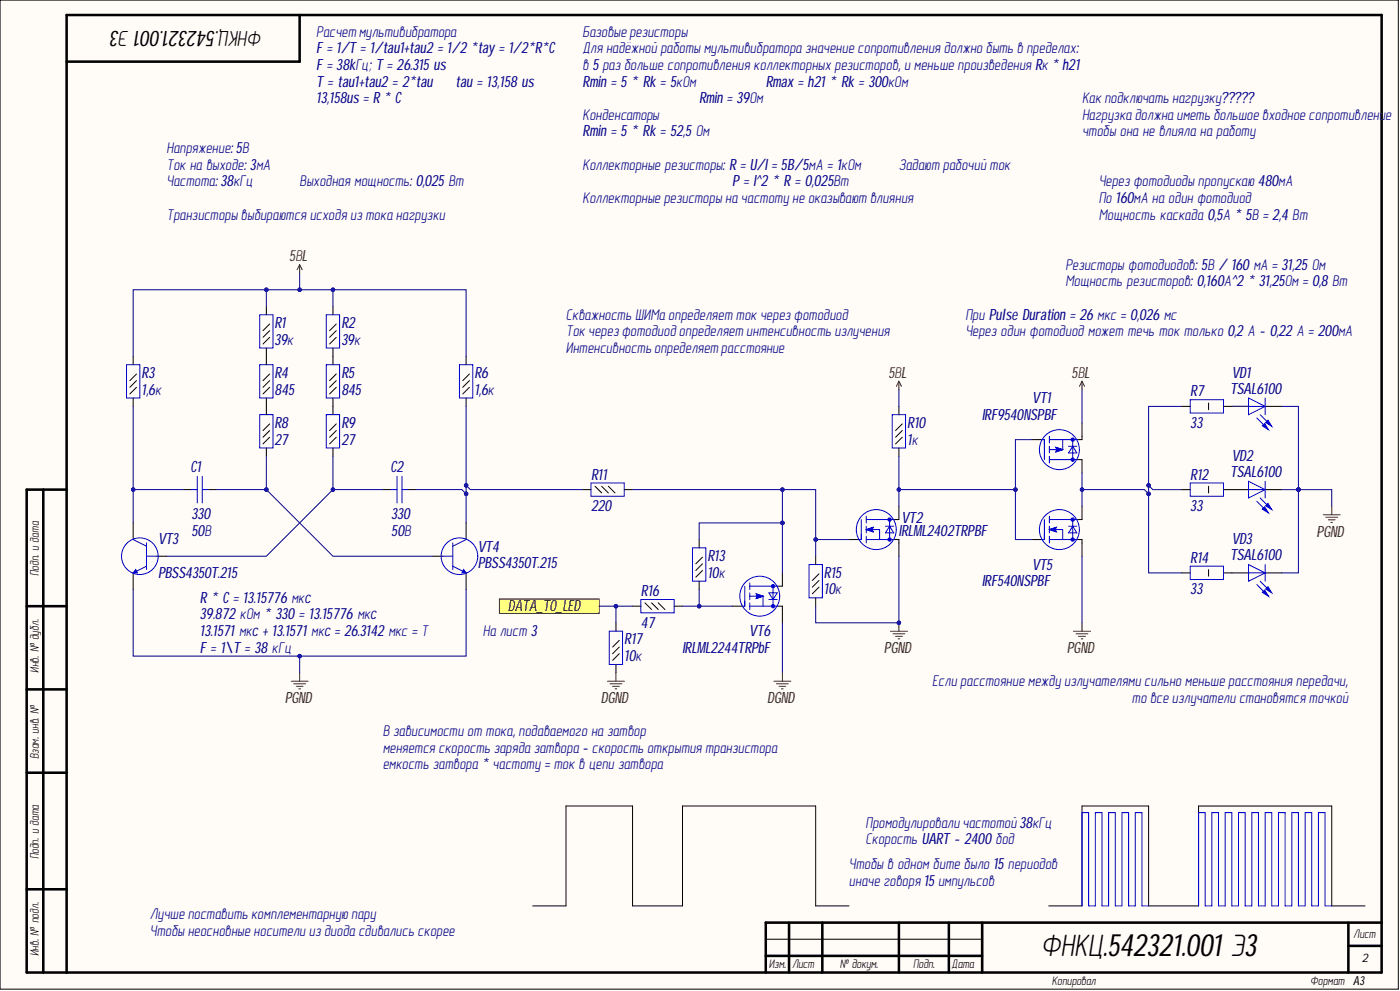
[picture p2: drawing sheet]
<svg xmlns="http://www.w3.org/2000/svg" width="420mm" height="297mm" viewBox="0 0 420 297" stroke-linecap="round" stroke-linejoin="round" font-family="sans-serif">
<path d="M0 0h419.3v296.5h-419.3z" fill-rule="evenodd" fill="#fffcf8"/>
<path d="M0 0h419.3v296.5h-419.3z" fill="none" stroke="#000" stroke-width=".3"/>
<path d="M0 0h419.3v296.5h-419.3z" fill-rule="evenodd" fill="#fffcf8"/>
<path d="M0 0h419.3v296.5h-419.3zM369.4 121.8h5M379.4 121.8h5M229.6 281.5h64.9" fill="none" stroke="#000" stroke-width=".3"/>
<g fill="none" stroke="#000" stroke-width=".76">
<path d="M20 4.5h394.3v287h-406.3v-144.7l12-.1M20 4.5v287M89.9 4.5v14h-69.9M13 146.8v144.7M8 181.7h12M8 206.6h12M8 231.6h12M8 266.5h12M236.6 276.5v15M246.6 276.5v15M269.5 276.5v15M284.5 276.5v15"/>
<path d="M294.5 276.5v15M404.3 276.5v15M414.3 276.5h-184.7v15M229.6 286.5h64.9M404.3 283.5h10"/>
</g>
<path d="M396.8 154.3h5.1M397.6 155h3.5M398.3 155.8h2.1M399.1 156.6h.5M399.3 151.8v2.5" fill="none" stroke="#800000" stroke-width=".3"/>
<path d="M374.4 119.3l5 2.5-5 2.5zM379.4 119.3v5M374.4 121.8h5M376.9 125.3l2 2" fill="none" stroke="#00f" stroke-width=".3"/>
<path d="M378.5 127.6l.7-.7 1.2 1.9z" fill="#00f"/>
<path d="M377.9 124.3l2 2M378.5 127.6l.7-.7 1.2 1.9z" fill="none" stroke="#00f" stroke-width=".3"/>
<path d="M380.2 125.9l1.2 1.9-1.9-1.1z" fill="#00f"/>
<path d="M380.2 125.9l1.2 1.9-1.9-1.1zM374.4 169.2l5 2.5-5 2.5zM374.4 171.7h5M376.9 175.2l2 2M379.4 169.2v5" fill="none" stroke="#00f" stroke-width=".3"/>
<path d="M369.4 171.7h5M379.4 171.7h5" fill="none" stroke="#000" stroke-width=".3"/>
<path d="M378.5 177.6l.7-.7 1.2 1.8z" fill="#00f"/>
<path d="M377.9 174.2l2 2M378.5 177.6l.7-.7 1.2 1.8z" fill="none" stroke="#00f" stroke-width=".3"/>
<path d="M379.5 176.6l.7-.7 1.2 1.8z" fill="#00f"/>
<path d="M374.4 144.3l5 2.5-5 2.5zM374.4 146.8h5M376.9 150.3l2 2M379.4 144.3v5M379.5 176.6l.7-.7 1.2 1.8z" fill="none" stroke="#00f" stroke-width=".3"/>
<path d="M369.4 146.8h5M379.4 146.8h5" fill="none" stroke="#000" stroke-width=".3"/>
<path d="M378.5 152.6l.7-.7 1.2 1.8z" fill="#00f"/>
<path d="M377.9 149.3l2 1.9M378.5 152.6l.7-.7 1.2 1.8z" fill="none" stroke="#00f" stroke-width=".3"/>
<path d="M379.5 151.6l.7-.7 1.2 1.8z" fill="#00f"/>
<path d="M379.5 151.6l.7-.7 1.2 1.8z" fill="none" stroke="#00f" stroke-width=".3"/>
<path d="M149.7 179.5h30v4.3h-30z" fill-rule="evenodd" fill="#ffff80"/>
<g fill="none" stroke="#800000" stroke-width=".3">
<path d="M89.9 79.3l-.8 1.5M89.9 79.3l.7 1.5M89.9 79.3v2.6M149.7 179.5h30v4.3h-30zM267 189.2h5.1M267.8 190h3.5M268.5 190.7h2.1M269.3 191.5h.5M269.5 186.7v2.5M87.3 204.2h5.1M88.1 205h3.5M88.8 205.7h2.1"/>
<path d="M89.6 206.5h.5M89.9 201.7v2.5"/>
</g>
<circle cx="269.5" cy="186.7" r=".51" fill="#000080"/>
<circle cx="269.5" cy="186.7" r=".51" fill="none" stroke="#000080" stroke-width=".3"/>
<path d="M159.7 271.5h10v-29.9h20v29.9h15v-29.9h39.9v29.9h10M314.5 271.5h10v-29.9h19.9v29.9h15v-29.9h39.9v29.9h10" fill="none" stroke="#000" stroke-width=".3"/>
<path d="M324.5 271.5v-27.9h1.9v27.9h2v-27.9h2v27.9h2v-27.9h2v27.9h2v-27.9h2v27.9h2v-27.9h2v27.9h2M359.4 271.5v-27.9h2v27.9h2v-27.9h2v27.9h2v-27.9h2v27.9h2v-27.9h2v27.9h2v-27.9h2v27.9h2v-27.9h2v27.9h2v-27.9h1.9v27.9h2.1v-27.9h1.9v27.9h2.1v-27.9h1.9v27.9h2v-27.9h2v27.9h2" fill="none" stroke="#00f" stroke-width=".3"/>
<path d="M43.9 162.7v8M43.9 169.7l-4 2" fill="none" stroke="#0000bf" stroke-width=".3"/>
<path d="M40.7 170.7l.5 1h-1.3z" fill="#0000bf"/>
<path d="M39.9 161.7l4 2M40.7 170.7l.5 1h-1.3zM43.9 166.7h3M135.8 162.7v8M135.8 169.7l4 2" fill="none" stroke="#0000bf" stroke-width=".3"/>
<path d="M39.9 156.7v5M39.9 171.7v5M46.9 166.7h3" fill="none" stroke="#000" stroke-width=".3"/>
<circle cx="41.9" cy="166.7" r="5.5" fill="none" stroke="#00f" stroke-width=".3"/>
<path d="M139 170.7l.8 1h-1.3z" fill="#0000bf"/>
<path d="M132.8 166.7h3M139 170.7l.8 1h-1.3zM139.8 161.7l-4 2" fill="none" stroke="#0000bf" stroke-width=".3"/>
<path d="M139.8 156.7v5M129.8 166.7h3M139.8 171.7v5M234.6 171.7v4h-1.5M219.6 181.7h3M233.1 181.7h1.5v5" fill="none" stroke="#000" stroke-width=".3"/>
<g fill="none" stroke="#00f" stroke-width=".3">
<path d="M223.3 175.7v6h-.7M224.8 175.7h8.3M224.8 174.7v2M224.8 177.7v2M228.8 178.7v3M230.6 179.7h2.5M230.6 177.7h2.5l-1.3 2zM231.8 175.7v3.9M231.8 179.7v2M224.8 181.7h8.3M224.8 180.7v2"/>
<circle cx="137.8" cy="166.7" r="5.5"/>
<circle cx="227.8" cy="178.7" r="6"/>
</g>
<circle cx="231.8" cy="175.7" r=".5" fill="#00f"/>
<circle cx="231.8" cy="175.7" r=".5" fill="none" stroke="#00f" stroke-width=".3"/>
<circle cx="231.8" cy="181.7" r=".5" fill="#00f"/>
<g fill="none" stroke="#00f" stroke-width=".3">
<path d="M224.8 178.7h4M226.8 178l2 .7M228.8 178.7l-2 .7"/>
<circle cx="231.8" cy="181.7" r=".5"/>
</g>
<path d="M226.7 178l2.1 .7-2.1 .7 .2-.4z" fill-rule="evenodd" fill="#00f"/>
<g fill="none" stroke="#00f" stroke-width=".3">
<path d="M312.5 131.8h.7v6M314.7 131.8h8.3M314.7 137.8h8.3M314.7 130.8v2M314.7 133.8v2M314.7 136.8v2M318.7 131.8v3M320.4 133.8h2.5M321.7 133.8l1.2 2h-2.5zM321.7 131.8v2M321.7 133.9v3.9M226.7 178l2.1 .7-2.1 .7 .2-.4z"/>
<circle cx="317.7" cy="134.8" r="6"/>
</g>
<g fill="none" stroke="#800000" stroke-width=".3">
<path d="M269.5 114.3l-.7 1.5M269.5 114.3l.8 1.5M269.5 114.3v2.5M321.9 189.2h5.1M322.7 190h3.5M323.4 190.7h2.1M324.2 191.5h.5M324.5 186.7v2.5M182.2 204.2h5M182.9 205h3.6M183.7 205.7h2M184.4 206.5h.6"/>
<path d="M184.7 201.7v2.5"/>
</g>
<path d="M309.5 131.8h3M323 137.8h1.5v4M324.5 126.8v5h-1.5" fill="none" stroke="#000" stroke-width=".3"/>
<circle cx="321.7" cy="137.8" r=".5" fill="#00f"/>
<circle cx="321.7" cy="137.8" r=".5" fill="none" stroke="#00f" stroke-width=".3"/>
<circle cx="321.7" cy="131.8" r=".5" fill="#00f"/>
<g fill="none" stroke="#00f" stroke-width=".3">
<path d="M314.7 134.8h4M316.6 134.1l2.1 .7M318.7 134.8l-2.1 .7"/>
<circle cx="321.7" cy="131.8" r=".5"/>
</g>
<path d="M316.6 134.1l2.1 .7-2.1 .7 .2-.4z" fill-rule="evenodd" fill="#00f"/>
<g fill="none" stroke="#00f" stroke-width=".3">
<path d="M316.6 134.1l2.1 .7-2.1 .7 .2-.4zM313.2 155.7v6M314.7 155.7h8.3M314.7 158.7h4v3M314.7 158.7l2 .7M314.7 154.7v2M314.7 157.7v2M316.7 158.1l-2 .6M320.4 157.7h2.5M321.7 157.7l1.2 2h-2.5zM321.7 155.7v2M321.7 159.7v2"/>
<path d="M314.7 161.7h8.3M314.7 160.7v2"/>
<circle cx="317.7" cy="158.7" r="6"/>
</g>
<path d="M324.5 151.7v4h-1.5M309.5 161.7h3M323 161.7h1.5v5" fill="none" stroke="#000" stroke-width=".3"/>
<path d="M314.7 158.7l2.1-.7-.2 .4 .2 1z" fill-rule="evenodd" fill="#00f"/>
<path d="M314.7 158.7l2.1-.7-.2 .4 .2 1zM321.7 157.8v2M312.5 161.7h.7" fill="none" stroke="#00f" stroke-width=".3"/>
<circle cx="321.7" cy="155.7" r=".5" fill="#00f"/>
<circle cx="321.7" cy="155.7" r=".5" fill="none" stroke="#00f" stroke-width=".3"/>
<circle cx="321.7" cy="161.7" r=".5" fill="#00f"/>
<g fill="none" stroke="#00f" stroke-width=".3">
<path d="M258.3 155.7v6M259.8 155.7h8.3M259.8 158.7h4v3M259.8 158.7l2 .7M259.8 154.7v2M259.8 157.7v2M261.8 158.1l-2 .6M265.5 157.7h2.5M266.8 157.7l1.2 2h-2.5zM266.8 155.7v2M266.8 159.7v2M259.8 161.7h8.3"/>
<path d="M259.8 160.7v2"/>
<circle cx="262.8" cy="158.7" r="6"/>
<circle cx="321.7" cy="161.7" r=".5"/>
</g>
<path d="M324.5 114.3l-.8 1.5M324.5 114.3l.7 1.5M324.5 114.3v2.5" fill="none" stroke="#800000" stroke-width=".3"/>
<path d="M269.5 151.7v4h-1.4M254.6 161.7h3M268.1 161.7h1.4v5" fill="none" stroke="#000" stroke-width=".3"/>
<path d="M259.8 158.7l2.1-.7-.2 .4 .2 1z" fill-rule="evenodd" fill="#00f"/>
<path d="M259.8 158.7l2.1-.7-.2 .4 .2 1zM266.8 157.8v2M257.6 161.7h.7" fill="none" stroke="#00f" stroke-width=".3"/>
<circle cx="266.8" cy="155.7" r=".5" fill="#00f"/>
<circle cx="266.8" cy="155.7" r=".5" fill="none" stroke="#00f" stroke-width=".3"/>
<circle cx="266.8" cy="161.7" r=".5" fill="#00f"/>
<g fill="none" stroke="#00f" stroke-width=".3">
<path d="M77.9 94.3h4v10h-4zM97.8 94.3h4v10h-4zM37.9 109.3h4v10h-4zM77.9 109.3h4v10h-4zM97.8 109.3h4v10h-4zM137.8 109.3h4v10h-4zM77.9 124.3h4v10h-4zM97.8 124.3h4v10h-4zM267.5 124.3h4v10h-4zM57.4 146.7h1.8M59.2 142.8v7.9M60.7 142.8v7.9"/>
<path d="M60.7 146.7h1.7M117.3 146.7h1.8M119.1 142.8v7.9M120.5 146.7h1.8M120.5 142.8v7.9M177.2 144.8h10v4h-10zM192.2 179.7h10v4h-10zM207.7 164.2h3.9v10h-3.9zM242.6 169.2h4v10h-4zM182.7 189.2h4v10h-4z"/>
<circle cx="266.8" cy="161.7" r=".5"/>
</g>
<g fill="none" stroke="#000" stroke-width=".3">
<path d="M79.9 91.8v2.5M80.9 99.1l-2 2M80.9 97.1l-2 2M99.8 91.8v2.5M100.8 99.1l-2 2M100.8 97.1l-2 2M39.9 106.8v2.5M39.9 119.3v2.5M40.9 116.1l-2 2M40.9 114.1l-2 2M40.9 112.1l-2 2M79.9 104.3v5"/>
<path d="M79.9 119.3v5M80.9 101.1l-2 2M80.9 116.1l-2 2M80.9 114.1l-2 2M80.9 112.1l-2 2M99.8 104.3v5M99.8 119.3v5M100.8 101.1l-2 2M100.8 116.1l-2 2M100.8 114.1l-2 2M100.8 112.1l-2 2M139.8 106.8v2.5"/>
<path d="M139.8 119.3v2.5M140.8 116.1l-2 2M140.8 114.1l-2 2M140.8 112.1l-2 2M79.9 134.3v2.5M80.9 131.1l-2 2M80.9 129.1l-2 2M80.9 127.1l-2 2M99.8 134.3v2.5M100.8 131.1l-2 2M100.8 129.1l-2 2M100.8 127.1l-2 2"/>
<path d="M269.5 121.8v2.5M269.5 134.3v2.5M270.5 131.1l-1.9 2M270.5 129.1l-1.9 2M270.5 127.1l-1.9 2M54.9 146.7h2.5M62.4 146.7h2.5M114.8 146.7h2.5M122.3 146.7h2.5M174.7 146.8h2.5M178.4 145.8l2 1.9M180.4 145.8l2 1.9"/>
<path d="M182.4 145.8l2 1.9M187.2 146.8h2.5M209.7 161.7v2.5M209.7 174.2v2.5M210.6 171l-2 2M210.6 169l-2 2M210.6 167l-2 2M244.6 166.7v2.5M244.6 179.2v2.5M245.6 176l-2 2M245.6 174l-2 2M245.6 172l-2 2"/>
<path d="M184.7 186.7v2.5M184.7 199.2v2.5M185.7 195.9l-2 2M185.7 193.9l-2 2M185.7 192l-2 1.9M189.7 181.7h2.5M193.4 180.7l2 2M195.4 180.7l2 2M197.4 180.7l2 2M202.2 181.7h2.5"/>
</g>
<path d="M369.4 121.8h5M384.4 146.8h4.9" fill="none" stroke="#000080" stroke-width=".3"/>
<circle cx="389.3" cy="146.8" r=".51" fill="#000080"/>
<g fill="none" stroke="#000080" stroke-width=".3">
<path d="M389.3 146.8v24.9h-4.9"/>
<circle cx="389.3" cy="146.8" r=".51"/>
</g>
<circle cx="389.3" cy="146.8" r=".51" fill="#000080"/>
<g fill="none" stroke="#000080" stroke-width=".3">
<path d="M384.4 121.8h4.9v25"/>
<circle cx="389.3" cy="146.8" r=".51"/>
</g>
<circle cx="389.3" cy="146.8" r=".51" fill="#000080"/>
<g fill="none" stroke="#000080" stroke-width=".3">
<path d="M389.3 146.8h10v5"/>
<circle cx="389.3" cy="146.8" r=".51"/>
</g>
<circle cx="389.3" cy="146.8" r=".51" fill="#000080"/>
<circle cx="389.3" cy="146.8" r=".51" fill="none" stroke="#000080" stroke-width=".3"/>
<circle cx="389.3" cy="146.8" r=".51" fill="#000080"/>
<g fill="none" stroke="#000080" stroke-width=".3">
<path d="M79.9 86.9v4.9"/>
<circle cx="389.3" cy="146.8" r=".51"/>
</g>
<circle cx="79.9" cy="86.9" r=".51" fill="#000080"/>
<g fill="none" stroke="#000080" stroke-width=".3">
<path d="M99.8 86.9v4.9"/>
<circle cx="79.9" cy="86.9" r=".51"/>
</g>
<circle cx="99.8" cy="86.9" r=".51" fill="#000080"/>
<g fill="none" stroke="#000080" stroke-width=".3">
<path d="M39.9 146.7h15"/>
<circle cx="99.8" cy="86.9" r=".51"/>
</g>
<circle cx="39.9" cy="146.7" r=".51" fill="#000080"/>
<g fill="none" stroke="#000080" stroke-width=".3">
<path d="M89.9 196.7v5"/>
<circle cx="39.9" cy="146.7" r=".51"/>
</g>
<circle cx="89.9" cy="196.7" r=".51" fill="#000080"/>
<g fill="none" stroke="#000080" stroke-width=".3">
<path d="M64.9 146.7h15l19.9 20h30"/>
<circle cx="89.9" cy="196.7" r=".51"/>
</g>
<circle cx="79.9" cy="146.7" r=".51" fill="#000080"/>
<g fill="none" stroke="#000080" stroke-width=".3">
<path d="M114.8 146.7h-15l-19.9 20h-30"/>
<circle cx="79.9" cy="146.7" r=".51"/>
</g>
<circle cx="99.8" cy="146.7" r=".51" fill="#000080"/>
<g fill="none" stroke="#000080" stroke-width=".3">
<path d="M99.8 136.8v9.9"/>
<circle cx="99.8" cy="146.7" r=".51"/>
</g>
<circle cx="99.8" cy="146.7" r=".51" fill="#000080"/>
<g fill="none" stroke="#000080" stroke-width=".3">
<path d="M39.9 176.7v20h99.9v-20"/>
<circle cx="99.8" cy="146.7" r=".51"/>
</g>
<circle cx="89.9" cy="196.7" r=".51" fill="#000080"/>
<g fill="none" stroke="#000080" stroke-width=".3">
<path d="M79.9 136.8v9.9"/>
<circle cx="89.9" cy="196.7" r=".51"/>
</g>
<circle cx="79.9" cy="146.7" r=".51" fill="#000080"/>
<g fill="none" stroke="#000080" stroke-width=".3">
<path d="M39.9 121.8v34.9"/>
<circle cx="79.9" cy="146.7" r=".51"/>
</g>
<circle cx="39.9" cy="146.7" r=".51" fill="#000080"/>
<g fill="none" stroke="#000080" stroke-width=".3">
<path d="M89.9 81.9v5h-50v19.9"/>
<circle cx="39.9" cy="146.7" r=".51"/>
</g>
<circle cx="89.9" cy="86.9" r=".51" fill="#000080"/>
<circle cx="89.9" cy="86.9" r=".51" fill="none" stroke="#000080" stroke-width=".3"/>
<circle cx="79.9" cy="86.9" r=".51" fill="#000080"/>
<g fill="none" stroke="#000080" stroke-width=".3">
<path d="M89.9 86.9h49.9v19.9"/>
<circle cx="79.9" cy="86.9" r=".51"/>
</g>
<circle cx="89.9" cy="86.9" r=".51" fill="#000080"/>
<circle cx="89.9" cy="86.9" r=".51" fill="none" stroke="#000080" stroke-width=".3"/>
<circle cx="99.8" cy="86.9" r=".51" fill="#000080"/>
<g fill="none" stroke="#000080" stroke-width=".3">
<path d="M124.8 146.7h13.7l1.3 1.3"/>
<circle cx="99.8" cy="86.9" r=".51"/>
</g>
<circle cx="139.8" cy="148" r=".51" fill="#000080"/>
<g fill="none" stroke="#000080" stroke-width=".3">
<path d="M344.4 145.5l1.3 1.3h8.7"/>
<circle cx="139.8" cy="148" r=".51"/>
</g>
<circle cx="344.4" cy="145.5" r=".51" fill="#000080"/>
<g fill="none" stroke="#000080" stroke-width=".3">
<path d="M179.7 181.7h10"/>
<circle cx="344.4" cy="145.5" r=".51"/>
</g>
<circle cx="184.7" cy="181.7" r=".51" fill="#000080"/>
<g fill="none" stroke="#000080" stroke-width=".3">
<path d="M139.8 121.8v34.9"/>
<circle cx="184.7" cy="181.7" r=".51"/>
</g>
<circle cx="139.8" cy="145.5" r=".51" fill="#000080"/>
<circle cx="139.8" cy="145.5" r=".51" fill="none" stroke="#000080" stroke-width=".3"/>
<circle cx="139.8" cy="148" r=".51" fill="#000080"/>
<g fill="none" stroke="#000080" stroke-width=".3">
<path d="M139.8 145.5l1.2 1.3h33.7"/>
<circle cx="139.8" cy="148" r=".51"/>
</g>
<circle cx="139.8" cy="145.5" r=".51" fill="#000080"/>
<g fill="none" stroke="#000080" stroke-width=".3">
<path d="M234.6 156.7h-24.9v5M234.6 186.7v15"/>
<circle cx="139.8" cy="145.5" r=".51"/>
</g>
<circle cx="234.6" cy="156.7" r=".51" fill="#000080"/>
<g fill="none" stroke="#000080" stroke-width=".3">
<path d="M204.7 181.7h5"/>
<circle cx="234.6" cy="156.7" r=".51"/>
</g>
<circle cx="209.7" cy="181.7" r=".51" fill="#000080"/>
<g fill="none" stroke="#000080" stroke-width=".3">
<path d="M209.7 176.7v5h9.9"/>
<circle cx="209.7" cy="181.7" r=".51"/>
</g>
<circle cx="209.7" cy="181.7" r=".51" fill="#000080"/>
<g fill="none" stroke="#000080" stroke-width=".3">
<path d="M184.7 181.7v5"/>
<circle cx="209.7" cy="181.7" r=".51"/>
</g>
<circle cx="184.7" cy="181.7" r=".51" fill="#000080"/>
<g fill="none" stroke="#000080" stroke-width=".3">
<path d="M324.5 116.8v10M324.5 141.8v9.9M324.5 166.7v20"/>
<circle cx="184.7" cy="181.7" r=".51"/>
</g>
<circle cx="324.5" cy="146.8" r=".51" fill="#000080"/>
<g fill="none" stroke="#000080" stroke-width=".3">
<path d="M309.5 131.8h-5v29.9h5"/>
<circle cx="324.5" cy="146.8" r=".51"/>
</g>
<circle cx="304.5" cy="146.8" r=".51" fill="#000080"/>
<g fill="none" stroke="#000080" stroke-width=".3">
<path d="M354.4 121.8h-10v49.9h10"/>
<circle cx="304.5" cy="146.8" r=".51"/>
</g>
<circle cx="344.4" cy="145.5" r=".51" fill="#000080"/>
<circle cx="344.4" cy="145.5" r=".51" fill="none" stroke="#000080" stroke-width=".3"/>
<circle cx="344.4" cy="148" r=".51" fill="#000080"/>
<g fill="none" stroke="#000080" stroke-width=".3">
<path d="M324.5 146.8h18.7l1.2 1.2"/>
<circle cx="344.4" cy="148" r=".51"/>
</g>
<circle cx="344.4" cy="148" r=".51" fill="#000080"/>
<circle cx="344.4" cy="148" r=".51" fill="none" stroke="#000080" stroke-width=".3"/>
<circle cx="324.5" cy="146.8" r=".51" fill="#000080"/>
<g fill="none" stroke="#000080" stroke-width=".3">
<path d="M269.5 146.8h35"/>
<circle cx="324.5" cy="146.8" r=".51"/>
</g>
<circle cx="304.5" cy="146.8" r=".51" fill="#000080"/>
<circle cx="304.5" cy="146.8" r=".51" fill="none" stroke="#000080" stroke-width=".3"/>
<circle cx="269.5" cy="146.8" r=".51" fill="#000080"/>
<g fill="none" stroke="#000080" stroke-width=".3">
<path d="M234.6 156.7v15"/>
<circle cx="269.5" cy="146.8" r=".51"/>
</g>
<circle cx="234.6" cy="156.7" r=".51" fill="#000080"/>
<g fill="none" stroke="#000080" stroke-width=".3">
<path d="M189.7 146.8h44.9v9.9"/>
<circle cx="234.6" cy="156.7" r=".51"/>
</g>
<circle cx="234.6" cy="146.8" r=".51" fill="#000080"/>
<circle cx="234.6" cy="146.8" r=".51" fill="none" stroke="#000080" stroke-width=".3"/>
<circle cx="234.6" cy="156.7" r=".51" fill="#000080"/>
<g fill="none" stroke="#000080" stroke-width=".3">
<path d="M234.6 146.8h10v14.9h10"/>
<circle cx="234.6" cy="156.7" r=".51"/>
</g>
<circle cx="234.6" cy="146.8" r=".51" fill="#000080"/>
<circle cx="234.6" cy="146.8" r=".51" fill="none" stroke="#000080" stroke-width=".3"/>
<circle cx="244.6" cy="161.7" r=".51" fill="#000080"/>
<g fill="none" stroke="#000080" stroke-width=".3">
<path d="M269.5 136.8v14.9"/>
<circle cx="244.6" cy="161.7" r=".51"/>
</g>
<circle cx="269.5" cy="146.8" r=".51" fill="#000080"/>
<g fill="none" stroke="#000080" stroke-width=".3">
<path d="M269.5 116.8v5M244.6 161.7v5"/>
<circle cx="269.5" cy="146.8" r=".51"/>
</g>
<circle cx="244.6" cy="161.7" r=".51" fill="#000080"/>
<g fill="none" stroke="#000080" stroke-width=".3">
<path d="M269.5 166.7v20h-24.9v-5"/>
<circle cx="244.6" cy="161.7" r=".51"/>
</g>
<circle cx="269.5" cy="186.7" r=".51" fill="#000080"/>
<circle cx="269.5" cy="186.7" r=".51" fill="none" stroke="#000080" stroke-width=".3"/>
<path d="M354.4 121.8h2.5M362.4 120.8v2M366.9 121.8h2.5M354.4 146.8h2.5M362.4 145.8v2M366.9 146.8h2.5M354.4 171.7h2.5M362.4 170.7v2M366.9 171.7h2.5" fill="none" stroke="#000" stroke-width=".3"/>
<path d="M356.9 119.8h10v4h-10zM356.9 144.8h10v4h-10zM356.9 169.7h10v4h-10z" fill="none" stroke="#00f" stroke-width=".3"/>
<path d="M232.1 204.2h5M232.8 205h3.6M233.6 205.7h2M234.4 206.5h.5M234.6 201.7v2.5" fill="none" stroke="#800000" stroke-width=".3"/>
<text font-size="9.4" x="312.1" y="286.5">ФНКЦ.542321.001 Э3</text>
<text font-size="6.6" x="78.7" y="9.4" transform="rotate(-180 78.7 9.4)">ФНКЦ.542321.001 Э3</text>
<g font-size="4.7" fill="#000080">
<text x="94.8" y="11">Расчетмультивибратора</text>
<text x="174.7" y="11">Базовые резисторы</text>
<text x="94.8" y="16">F = 1/T = 1/tau1+tau2 = 1/2 *tay = 1/2*R*C</text>
<text x="174.7" y="16">Для надёжной работы мультивибратора значение сопротивления должно быть в пределах:</text>
<text x="94.8" y="21">F = 38kГц; T = 26.315us</text>
<text x="174.7" y="21">в 5раз больше сопротивления коллекторных резисторов, и меньше произведения Rк * h21</text>
<text x="94.8" y="25.9">T = tau1+tau2 = 2*tau</text>
<text x="136.6" y="25.9">tau = 13,158 us</text>
<text x="174.7" y="25.9">Rmin = 5 * Rk = 5кОм</text>
<text x="229.6" y="25.9">Rmax = h21 * Rk = 300кОм</text>
<text x="94.8" y="30.9">13,158us = R* C</text>
<text x="174.7" y="35.9">Конденсаторы</text>
<text x="209.6" y="30.9">Rmin = 39Ом</text>
<text x="324.5" y="30.9">Как подключать нагрузку?????</text>
<text x="324.5" y="35.9">Нагрузка должна иметь большое входное сопротивлени</text>
<text x="415.4" y="35.9">е</text>
<text x="174.7" y="40.9">Rmin = 5 * Rk = 52,5Ом</text>
<text x="324.5" y="40.9">чтобы она не влияла на работу</text>
<text x="50" y="45.9">Напряжение: 5В</text>
<text x="50" y="50.9">Ток на выходе: 3мА</text>
<text x="174.7" y="50.9">Коллекторные резисторы: R= U/I = 5B/5мА = 1кОм</text>
<text x="269.5" y="50.9">Задают рабочий ток</text>
<text x="50" y="55.9">Частота: 38кГц</text>
<text x="89.8" y="55.9">Выходная мощность: 0,025Вт</text>
<text x="219.6" y="55.9">P = I^2 * R = 0,025Вт</text>
<text x="329.5" y="55.9">Через фотодиоды пропускаю 480мА</text>
<text x="50" y="65.8">Транзисторы выбираются исходя из тока нагрузки</text>
<text x="174.7" y="60.9">Коллекторные резисторы на частоту не оказывают влияния</text>
<text x="329.5" y="60.9">По 160мА на один фотодиод</text>
<text x="329.5" y="65.8">Мощность каскада 0,5А * 5В = 2,4Вт</text>
<text x="319.5" y="80.9">Резисторы фотодиодов: 5В / 160мА = 31,25Ом</text>
<text x="319.5" y="85.9">Мощность резисторов: 0,160А^2* 31,25Ом = 0,8Вт</text>
<text x="169.7" y="95.8">Скважность ШИМа определяет ток через фотодиод</text>
<text x="289.5" y="95.8">При Pulse Duration = 26мкс = 0,026мс</text>
<text x="82.3" y="98.3">R1</text>
<text x="102.4" y="98.3">R2</text>
<text x="169.7" y="100.8">Ток через фотодиод определяет интенсивность излучения</text>
<text x="289.5" y="100.8">Через один фотодиод может течь ток только 0,2А - 0,22А = 200мА</text>
<text x="82.3" y="103.3">39к</text>
<text x="102.4" y="103.3">39к</text>
<text x="169.7" y="105.8">Интенсивность определяетрасстояние</text>
<text x="42.4" y="113.3">R3</text>
<text x="82.3" y="113.3">R4</text>
<text x="102.4" y="113.3">R5</text>
<text x="142.2" y="113.3">R6</text>
<text x="369.4" y="113.3">VD1</text>
<text x="42.4" y="118.3">1,6к</text>
<text x="82.3" y="118.3">845</text>
<text x="102.4" y="118.3">845</text>
<text x="142.2" y="118.3">1,6к</text>
<text x="356.9" y="118.7">R7</text>
<text x="368.8" y="118.1">TSAL6100</text>
<text x="294.5" y="125.8">IRF9540NSPBF</text>
<text x="309.5" y="120.8">VT1</text>
<text x="82.3" y="128.3">R8</text>
<text x="102.4" y="128.3">R9</text>
<text x="272.1" y="128.3">R10</text>
<text x="356.9" y="128.3">33</text>
<text x="82.3" y="133.3">27</text>
<text x="102.4" y="133.3">27</text>
<text x="272.1" y="133.3">1к</text>
<text x="57.1" y="141.5">C1</text>
<text x="117.1" y="141.5">C2</text>
<text x="177.2" y="143.8">R11</text>
<text x="356.9" y="143.8">R12</text>
<text x="368.8" y="143">TSAL6100</text>
<text x="369.4" y="138.3">VD2</text>
<text x="57.4" y="155.7">330</text>
<text x="117.3" y="155.7">330</text>
<text x="177.2" y="153.2">220</text>
<text x="356.9" y="153.2">33</text>
<text x="57.4" y="160.8">50В</text>
<text x="117.3" y="160.8">50В</text>
<text x="269.5" y="160.8">IRLML2402TRPBF</text>
<text x="270.3" y="156.8">VT2</text>
<text x="47.4" y="163.2">VT3</text>
<text x="143.3" y="165.3">VT4</text>
<text x="368.8" y="167.9">TSAL6100</text>
<text x="369.4" y="163.2">VD3</text>
<text x="47.4" y="173.2">PBSS4350T.215</text>
<text x="143.3" y="170.4">PBSS4350T.215</text>
<text x="212.1" y="173.2">10к</text>
<text x="212.1" y="168.2">R13</text>
<text x="247.1" y="173.2">R15</text>
<text x="309.5" y="170.7">VT5</text>
<text x="356.9" y="168.7">R14</text>
<text x="192.2" y="178.7">R16</text>
<text x="247.1" y="178.2">10к</text>
<text x="294.5" y="175.7">IRF540NSPBF</text>
<text x="356.9" y="178.2">33</text>
<text x="59.9" y="185.7">39.872 кОм * 330 = 13.15776мкc</text>
<text x="59.9" y="180.7">R * C = 13.15776мкc</text>
<text x="59.9" y="190.7">13.1571 мкc +13.1571 мкc = 26.3142 мкс = Т</text>
<text x="144.8" y="190.7">На лист 3</text>
<text x="192.2" y="188.1">47</text>
<text x="224.7" y="190.7">VT6</text>
<text x="59.9" y="195.7">F = 1\T = 38кГц</text>
<text x="187.2" y="193.1">R17</text>
<text x="204.6" y="195.7">IRLML2244TRPbF</text>
<text x="187.2" y="198.1">10к</text>
<text x="279.5" y="205.6">Если расстояние между излучателями сильно меньше расстояния передачи,</text>
<text x="339.4" y="210.6">то все излучатели становятся точкой</text>
<text x="114.8" y="220.6">В зависимости от тока, подаваемого на затвор</text>
<text x="114.8" y="225.6">меняется скорость заряда затвора - скорость открытия транзистора</text>
<text x="114.8" y="230.6">емкость затвора * частоту = ток в цепи затвора</text>
<text x="259.6" y="248.1">Промодулировали частотой 38кГц</text>
<text x="259.6" y="253">Скорость UART - 2400бод</text>
<text x="254.6" y="260.6">Чтобы в одном бите было 15периодов</text>
<text x="254.6" y="265.6">иначе говоря 15импульсов</text>
<text x="45" y="275.5">Лучше поставить комплементарную пару</text>
<text x="45" y="280.5">Чтобы неосновные носители из диода сдивались скорее</text>
</g>
<g font-size="4.7" fill="#800000">
<text x="86.7" y="78.3">5ВL</text>
<text x="266.4" y="113.3">5ВL</text>
<text x="321.3" y="113.3">5ВL</text>
<text x="394.8" y="160.8">PGND</text>
<text x="152.3" y="183.2">DATA_TO_LED</text>
<text x="265.1" y="195.8">PGND</text>
<text x="319.9" y="195.8">PGND</text>
<text x="85.4" y="210.8">PGND</text>
<text x="180.2" y="210.8">DGND</text>
<text x="230.1" y="210.8">DGND</text>
</g>
<g font-size="3.8">
<text x="11.7" y="172.8" transform="rotate(-90 11.7 172.8)">Подп. и дата</text>
<text x="11.7" y="201.7" transform="rotate(-90 11.7 201.7)">Инв. № дубл.</text>
<text x="11.7" y="227.6" transform="rotate(-90 11.7 227.6)">Взам. инв. №</text>
<text x="11.7" y="257.6" transform="rotate(-90 11.7 257.6)">Подп. и дата</text>
<text x="405.8" y="281.2">Лист</text>
<text x="11.7" y="286.5" transform="rotate(-90 11.7 286.5)">Инв. № подл.</text>
<text x="230.6" y="290.2">Изм.</text>
<text x="237.5" y="290.2">Лист</text>
<text x="251.8" y="290.2">№ докум.</text>
<text x="273.8" y="290.2">Подп.</text>
<text x="285.3" y="290.2">Дата</text>
<text x="315.4" y="295.2">Копировал</text>
<text x="392.9" y="295.2">Формат A3</text>
</g>
<text font-size="3.6" x="408.3" y="288.3">2</text>
</svg>
